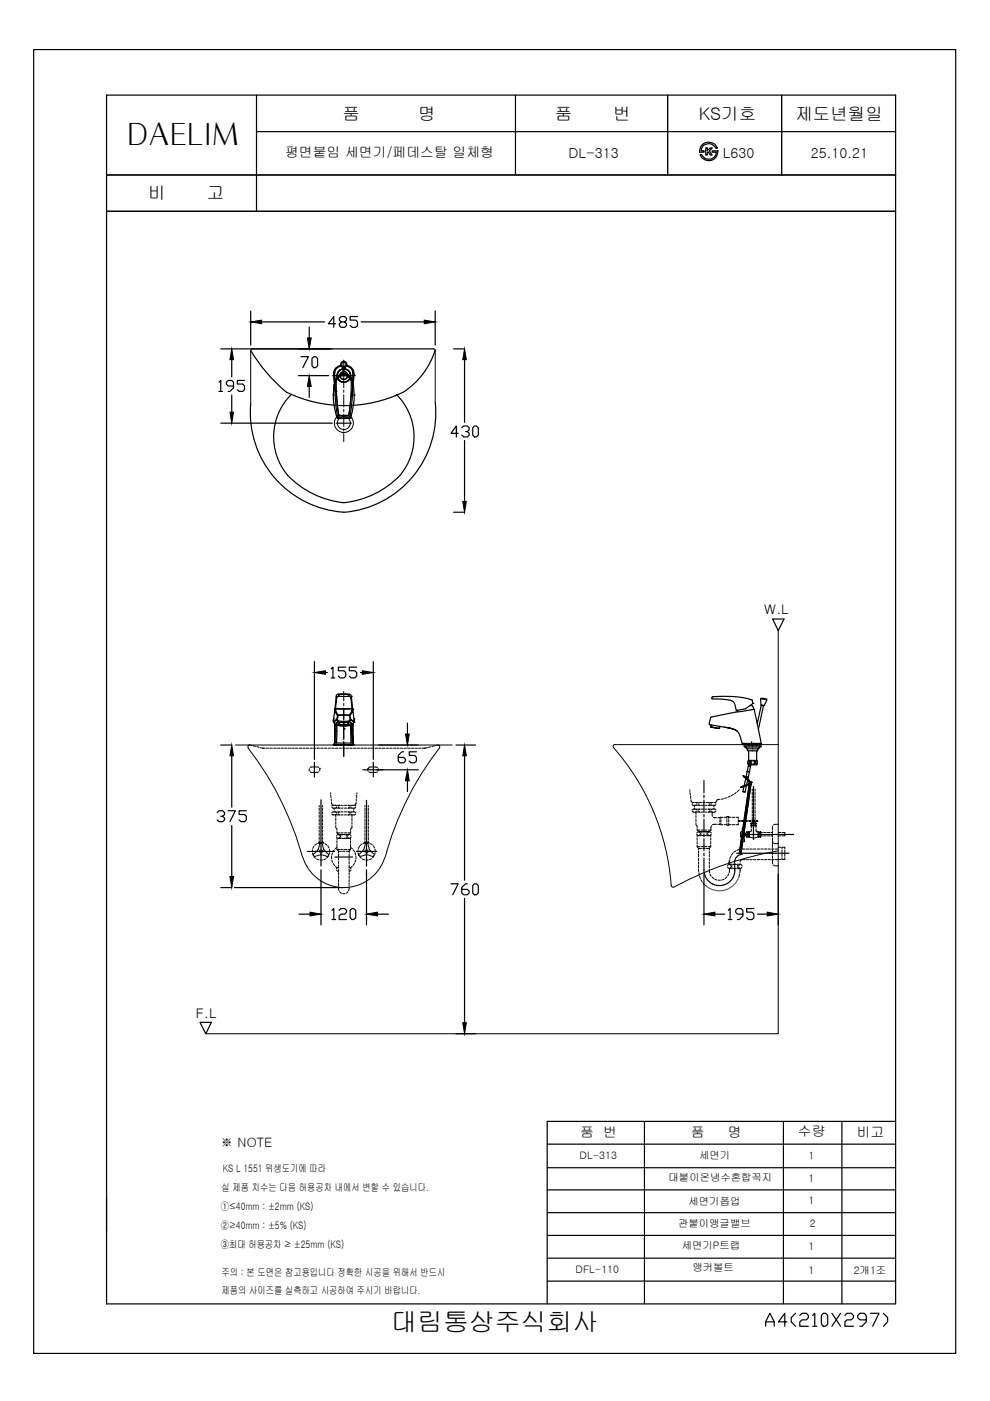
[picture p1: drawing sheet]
<svg xmlns="http://www.w3.org/2000/svg" width="210mm" height="297mm" viewBox="0 0 210 297" stroke-linecap="round" stroke-linejoin="round" font-family="sans-serif">
<!-- layer: YA -->
<g fill="none" stroke="#000" stroke-width=".25">
<path d="M7.1 10.5h195.5v276.4h-195.5zM22.6 20.2h167.3v256.3h-167.3zM22.6 37.1h167.3M54.4 20.2v24.6M54.4 27.9h135.5M109.3 20.2v16.9M141.5 20.2v16.9M148.4 32.8h.3a1.71 1.71 0 0 0 1.8 .9 1.71 1.71 0 0 0 1.4-1.4h-.9v-.3h1.1a1.9 1.9 0 0 1-1.4 2 1.9 1.9 0 0 1-2.3-1.2zM149 30.6a2.02 2.02 0 0 1 3.1 .8h-.3a1.64 1.64 0 0 0-1.8-.9 1.64 1.64 0 0 0-1.3 1.5h.6v.2l-1 .1 .2-1.1zM149.6 31.3h.4v.6l.6-.5h.4l-.6 .6 .6 .9h-.4l-.5-.7-.1 .1v.6h-.4zM165.7 20.2v16.9M22.6 44.8h167.3"/>
<path d="M136.6 237.8v38.7M189.9 237.8h-73.9v38.7M116 271.6h73.9M116 266.8h73.9"/>
</g>
<!-- layer: Dim -->
<g fill="none" stroke="#000" stroke-width=".25">
<path d="M46.8 74h45M49.1 76.3v3.6M53.2 65.9v7.3M55.5 68.3h13.3M63.3 79.6h6.4M63.8 75.6h1.6l-1.2 2.3M65.6 69.3v2.3M66.2 76l.3-.4h.4l.4 .4v1.6l-.4 .3h-.4l-.3-.3zM71.1 68.6h-1.5l1.2-1.5v2.3M72.3 68.3l-.3-.4v-.4l.3-.4h.8l.4 .4v.4l-.4 .4h-.8l-.3 .3v.4l.3 .4h.8l.4-.4v-.4l-.4-.3M75.8 67.1h-1.6v.8h1.2l.4 .4v.7l-.4 .4h-.7l-.5-.4M76.6 68.3h13.3"/>
<path d="M92.3 65.9v7.3M96.2 74h2.3M98.5 76.3v13.2M46.4 81l.4-.3v2.3M46.4 83h.8M46.8 89.7h23.7M49.1 83.7v3.7M49.5 81.8h-1.1l-.4-.4v-.4l.4-.3h.7l.4 .3v1.2l-.7 .8h-.4M51.8 80.7h-1.5v.7h1.2l.3 .4v.8l-.3 .4h-.8l-.4-.4M65.6 81.9v2.4M97.1 91.9h-1.5l1.2-1.6v2.3M97.9 90.7l.4-.4h.8l.4 .4v.4l-.4 .4h-.4"/>
<path d="M98.5 93.4v12.9M99.1 91.5l.4 .4v.4l-.4 .3h-.8l-.4-.3M100.6 90.3h.4l.4 .4v1.6l-.4 .3h-.4l-.4-.3v-1.6zM96.2 108.6h2.3M46.8 158h2.3M66.7 140.3v20.7M69 142.6h.4M70.2 141.8l.4-.4v2.3M70.2 143.7h.8M73.3 141.4h-1.6v.8h1.2l.4 .4v.8l-.4 .3h-.8l-.4-.3M75.6 141.4h-1.5v.8h1.1l.4 .4v.8l-.4 .3h-.7l-.4-.3M76.4 142.6h.4"/>
<path d="M79.1 140.3v20.7M80.3 158h8.4M85.6 159.4h-.4l-.8 .8v1.1l.4 .4h.8l.4-.4v-.3l-.4-.4h-1.2M86.4 153.3v2.3M88.3 159.4h-1.5v.8h1.1l.4 .4v.7l-.4 .4h-.7l-.4-.4M96.7 158h4.1M159.4 157.3v.3M46 172.3l.4-.4h.8l.4 .4v.4l-.4 .4h-.4M47.2 173.1l.4 .4v.3l-.4 .4h-.8l-.4-.4M48.4 171.9h1.5l-1.1 2.3M49.1 160.2v10.9M49.1 175v10.9"/>
<path d="M52.2 171.9h-1.5v.8h1.1l.4 .4v.7l-.4 .4h-.7l-.4-.4M79.9 163.2h8.8M86.4 165.5v2.3M98.5 160.2v26.4M46.8 188.2h2.1M49.7 188.2h23.1M63.4 193.8h2.3M68.1 184.4v11.7M70.4 193l.4-.4v2.4M70.4 195h.7M71.9 193l.4-.4h.8l.4 .4v.4l-.4 .4h-.8l-.4 .4v.8h1.6M74.2 193l.4-.4h.4l.4 .4v1.6l-.4 .4h-.4l-.4-.4z"/>
<path d="M77.7 184.4v11.7M80 193.8h2.4M95.6 187.4h1.5l-1.1 2.3M98.5 190.5v26.3M99.1 187.4h-.4l-.8 .7v1.2l.4 .4h.8l.4-.4v-.4l-.4-.3h-1.2M100.2 187.8l.4-.4h.4l.4 .4v1.5l-.4 .4h-.4l-.4-.4zM149.3 185.3v10.8M151.6 193.8h2.1M154.4 193l.4-.4v2.4M154.4 195h.8M157.5 193.8h-1.1l-.4-.4v-.4l.4-.4h.7l.4 .4v1.2l-.8 .8h-.3M159.8 192.6h-1.5v.8h1.2l.3 .4v.8l-.3 .4h-.8l-.4-.4"/>
<path d="M160.6 193.8h2.1M165 185.3v10.8M96.7 219.2h4.1M166.1 237.8v38.7M178.5 237.8v38.7M116 257.1h73.9M116 252.3h73.9M116 242.6h73.9M116 247.6h73.9M116 261.9h73.9"/>
<circle cx="72.9" cy="79.6" r="1.42"/>
</g>
<path d="M163.8 131.2h2.4l-1.2 2.5zM42.4 216.8h2.4l-1.2 2.4z" fill="none" stroke="#000" stroke-width=".25"/>
<!-- layer: drawing -->
<g fill="none" stroke="#000" stroke-width=".21">
<path d="M53.2 74.4v11.3M53.6 73.9l-.4 .4M91.9 73.9l.4 .4M92.3 74.4v11M71.8 88a2.01 2.01 0 0 0-.4 3 2.01 2.01 0 0 0 3 0 2.01 2.01 0 0 0-.4-3M165 133.7v85.5h-121.4M49.9 158h46M52.6 158.6a64.9 64.9 0 0 1 11.1 21.8M53 157.9l-.4 .2v.5M92.8 158l.4 .3a70.3 70.3 0 0 0-11.7 23.9 9.2 9.2 0 0 1-9.5 5.9 9.2 9.2 0 0 1-8.2-7.7M165 157.9l-34.6-.1-.3 .1-.1 .5a50.9 50.9 0 0 1 12.4 29.6l.3 .1 .2-.1M165 180.4a70.3 70.3 0 0 0-22.1 7.7"/>
<circle cx="72.9" cy="89.7" r="1.38"/>
</g>
<!-- layer: HID -->
<g fill="none" stroke="#000" stroke-width=".21">
<path d="M52.9 158h.6M53.7 158.1l.5 .2M54.4 158.3l.5 .1M55.2 158.5l.5 .1M55.7 158.6h.2M55.7 158.6h.5M56.5 158.6h.5M57.3 158.6h.5M58.1 158.6h.5M58.8 158.6h.5M59.6 158.6h.5M60.4 158.6h.5"/>
<path d="M61.1 158.6h.5M61.9 158.6h.5M62.6 158.6h.5M63.4 158.6h.6M64.2 158.6h.5M65 158.6h.5M65.7 158.6h.5M66.5 158.6h.5M67.3 158.6h.5M68 158.6h.5M68.8 158.6h.5M69.6 158.6h.5"/>
<path d="M70.3 158.6h.6M71.1 158.6h.5M71.9 158.6h.5M72.6 158.6h.5M73.4 158.6h.5M74.2 158.6h.5M74.9 158.6h.6M75.7 158.6h.5M76.5 158.6h.5M77.2 158.6h.6M78 158.6h.5M78.8 158.6h.5"/>
<path d="M79.5 158.6h.5M80.3 158.6h.5M81.1 158.6h.5M81.9 158.6h.5M82.6 158.6h.5M83.4 158.6h.5M84.1 158.6h.6M84.9 158.6h.5M85.7 158.6h.5M86.4 158.6h.6M87.2 158.6h.5M88 158.6h.5"/>
<path d="M88.8 158.6h.5M89.5 158.6h.6M90.1 158.6l-.2 .1M90.6 158.5l-.5 .1M91.3 158.3l-.5 .2M92.1 158.1l-.5 .2M92.8 158l-.4 .1M65.6 163v.5M65.8 163.6l.7 .2M66.5 162.6l-.7 .1M66.6 179.4l-.3 .5M66.8 162.6l.8 .1"/>
<path d="M67.1 178.9l-.4 .4M67.5 178.7l.1-.1h.9l.1 .1M67.6 163.6l-.8 .2M67.7 170.8v.3M67.7 171.3v.5M67.7 172.1v.5M67.7 172.9v.5M67.7 173.6v.6M67.7 174.4v.5M67.7 175.2v.5M67.7 176v.5M67.7 176.7v.5"/>
<path d="M67.7 177.5v.5M67.7 178.2v.3M67.8 163v.4M67.8 162.9h.1M67.8 178.8h.5l.4 1.3 1 1.1-.2 .3-1.3-.3-1.4 .4-.3-.1v-.4l1-1zM67.8 178.7l-.4 .1M68.1 178.7l.5 .1M68.4 170.8v.3M68.4 171.3v.5M68.4 172.1v.5M68.4 172.9v.5M68.4 173.6v.6"/>
<path d="M68.4 174.4v.5M68.4 175.2v.5M68.4 176v.5M68.4 176.7v.5M68.4 177.5v.5M68.4 178.2v.3M68.9 178.9l.4 .3M69.5 179.3l.3 .5M70.1 168.1v.2M70.1 168.6l.1 .5M70.2 169.3l.1 .6M70.3 170.1l.1 .5 .8 .1"/>
<path d="M70.4 172.6l.2 .2h.6M70.4 171.2l.2 .1h.6M70.6 170.7l-.2 .2M70.9 171.3v.3M70.9 171.9v.2M71.1 172.1l.3 .3M71.1 170.7l.3 .2M71.2 175v.5l.2 .3v.2M71.2 172.8v.4M71.2 173.5v.5M71.2 174.3v.5M71.2 172.1h-.6l-.2 .3"/>
<path d="M71.4 177.5l.3 .3M71.4 172.6l-.3 .2M71.4 171.2l-.3 .1M71.4 179.6l-.3 .4M71.4 176.3v.3M71.4 177.6v.4M71.4 178.2v.5M71.4 179v.5M71.4 179.8v.3M71.5 172.8h.5M71.5 171.3h.5M71.5 172.1h.5"/>
<path d="M71.5 170.7h.5M71.7 176.9l.4 .3M71.7 176.9l-.3 .3M71.7 172.6l.3 .2M71.7 171.2l.3 .1M71.7 177.8h.7M72 176.6h-.6l.4 .3h.6h-.7M72 172.1l-.3 .3M72 170.7l-.3 .2M72.1 177.5l-.4 .3M72.2 176.6h.6M72.2 172.8h.6"/>
<path d="M72.2 171.3h.6M72.2 172.1h.6M72.2 170.7h.6M72.3 177.1l-.1 .2 .1 .3M72.5 177.7h.8M72.5 177h.8M72.6 177.8h.5M72.6 176.9h.5M73 176.6h.5M73 172.8h.5M73 171.3h.5M73 172.1h.5"/>
<path d="M73 170.7h.5M73.4 177.8h.6M73.5 177.1v.5M73.7 177.5l.4 .3M73.8 176.6h.5M73.8 171.3h.5M73.8 172.1h.5M73.8 170.7h.5M73.8 172.1l.3 .3M73.8 170.7l.3 .2M74 176.9l.4 .3M74.1 176.9l-.4 .3"/>
<path d="M74.1 172.6l-.3 .2h.5M74.1 171.2l-.3 .1M74.3 176.6l-.3 .3h-.6h.6M74.3 179.6l.4 .4M74.3 176.3v.3M74.3 177.6v.4M74.3 178.2v.5M74.3 179v.5M74.3 179.8v.3M74.4 172.6l.3 .2M74.4 171.2l.3 .1M74.4 177.5l-.4 .3"/>
<path d="M74.5 172.1h.6M74.6 172.1l-.2 .3M74.6 170.7l-.2 .2M74.6 175v.5l-.3 .3v.2M74.6 172.8v.4M74.6 173.5v.5M74.6 174.3v.5M75 171.3v.3M75 171.9v.2M75.2 172.1l.2 .2M75.2 170.7l.2 .2M75.4 172.6l-.2 .2h-.7"/>
<path d="M75.4 171.2l-.1 .1h-.7M75.5 170.1v.3l-.3 .3h-.7M75.6 169.3l-.1 .6M75.6 168.6v.5M75.7 168.1v.2M76.2 179.4l-.2 .5M76.8 178.9l-.4 .4M77.2 178.7v-.1h1v.1M77.4 170.8v.3M77.4 171.3v.6M77.4 172.1v.5M77.4 172.9v.5"/>
<path d="M77.4 173.7v.5M77.4 174.4v.5M77.4 175.2v.5M77.4 176v.5M77.4 176.7v.5M77.4 177.5v.5M77.4 178.3v.3M77.5 178.7l-.5 .1M77.8 178.7l.5 .1M78 163v.5M78 162.9h.1M78.1 170.8v.3"/>
<path d="M78.1 171.3v.6M78.1 172.1v.5M78.1 172.9v.5M78.1 173.7v.5M78.1 174.4v.5M78.1 175.2v.5M78.1 176v.5M78.1 176.7v.5M78.1 177.5v.5M78.1 178.3v.3M78.2 163.6l.8 .2M78.5 178.9l.4 .3"/>
<path d="M79 162.6l-.8 .1M79.1 179.3l.3 .5M79.2 162.6l.8 .1M80 163.6l-.8 .2M80.2 163v.4M146.2 167.5l.1 .3M146.3 168l.1 .5M146.4 168.8l.1 .5M146.5 169.6l.1 .4 .6 .2M146.8 170.6l.3 .1M146.8 172l.3 .2M147 172.2h.6"/>
<path d="M147 170.7h.6M147.1 170.2l-.3 .1M147.2 170.7v.3M147.2 171.3v.2M147.5 170.2h.5M147.5 170.2l.3 .1M147.5 171.5l.3 .3M147.6 174.4v.5l.2 .3v.2M147.6 172.2v.4M147.6 172.9v.5M147.6 173.7v.5M147.6 171.5h-.6l-.2 .3"/>
<path d="M147.7 176.9l.4 .3h.6M147.8 170.6l-.3 .1M147.8 172l-.3 .2M147.8 175.7v.3l.4 .3h.5h-.6l-.4 .3M147.8 179.5l.4 .4M147.8 179.5h.6M147.8 176h.6M147.8 177.1v.3M147.8 177.6v.6M147.8 178.4v.5M147.8 179.2v.3M147.9 171.5h.5"/>
<path d="M147.9 170.7h.5M148.1 176.3l.3 .3M148.2 170.6l.2 .1M148.2 172l.2 .2h-.5M148.2 170.2h.5M148.4 170.2l-.2 .1M148.4 171.5l-.3 .3M148.4 176.9l-.3 .3M148.6 171.5h.6M148.6 179.5h.5M148.6 176h.5M148.7 172.2h.5"/>
<path d="M148.7 170.7h.5M148.7 176.5l-.1 .2 .1 .3M148.7 179.9h-.6v.2M148.9 177.1h.7M148.9 176.4h.7M149 179.9h.5M149 176.3h.5M149 170.2h.5M149 177.2h.5M149.4 179.5h.5M149.4 176h.5M149.4 172.2h.5"/>
<path d="M149.4 170.7h.5M149.4 171.5h.5M149.8 179.9h.6M149.8 176.3h.6M149.8 170.2h.5M149.8 176.5v.5M150.1 176.9l.3 .3M150.1 179.5h.6M150.2 170.2l.3 .1M150.2 176h.5M150.4 176.3l.4 .3M150.4 179.9v.2"/>
<path d="M150.4 176.3l-.3 .3M150.5 170.6l-.3 .1h.5M150.5 172l-.3 .2h.5M150.6 170.2h.5M150.7 171.5h-.5l.3 .3M150.7 179.5l-.3 .4M150.7 177.1v.3M150.7 177.6v.6M150.7 178.4v.5M150.7 179.2v.3M150.7 172l.3 .2 .1 .9M150.7 170.6l.3 .1"/>
<path d="M150.8 176.9l-.3 .3h-.7M150.9 175.1l-.2 .9-.3 .3M150.9 171.5h.6M151 170.2l-.3 .1M151 171.5l-.3 .3M151.2 173.3l.8 .1M151.3 170.2h.3M151.4 170.7v.3M151.4 171.3v.2M151.5 171.5l.3 .2M151.8 170.6l-.1 .1h-.8M151.8 172l-.3 .2h-.6"/>
<path d="M151.9 174.8l-.9 .1M152.2 174.8h.4M152.2 173.4h.4M152.6 169.5l-.6 .1-.1 .4-.4 .2 .3 .1M152.6 174.6v.3h.7M152.6 173.8v.5M152.9 173.3v.2M152.9 173.8v.5M152.9 174.6v.3M153.3 173.3h-.7v.2M153.4 169.3l-.5 .1M153.5 174.9h.6"/>
<path d="M153.5 173.3h.6M154.1 174.6v.4h.4v-.4M154.1 173.5v-.4h.4v.4M154.1 173.8v.5M154.1 169.1l-.4 .2M154.5 174.9h.5M154.5 173.3h.5M154.5 173.8v.5M154.8 168.8l-.4 .2M155.3 174.9h.5M155.3 173.3h.5M155.5 168.4l-.4 .3"/>
<path d="M156 173.3h.5v.2M156.1 168l-.4 .3M156.5 174h.5M156.5 174.2h.5M156.5 174.6v.3h-.5M156.5 173.8v.5M156.7 167.5l-.4 .3M157.2 174h.5M157.2 174.2h.5M157.8 176v-.6h-.2l-.2 .2v.6l-.4 .3v.8l.4 .3v.6l.2 .2h.2v-.6M157.8 176.2v.6M157.8 177v.6"/>
<path d="M157.8 176.7h.3M157.8 177.1h.3M158 174h.5M158 174.2h.5M158 177.1l.4 .5M158.4 177.5l.1-.2 .3 .2M158.4 176.3l.1 .2 .3-.2M158.4 176.2l-.4 .6M158.7 176.2l.2 .3v.8l-.2 .3M158.7 174h.5M158.7 174.2h.5M158.9 177.4l.8 .2"/>
<path d="M159.1 174.9l.2 .2h1l.1-.2M159.1 174.7l.2-.2h.9l.2 .2M159.2 174.6l.2 .2-.2 .3M159.3 175.7l-.1 .6-.3 .1M159.3 175.1v.4M159.5 174h.5M159.5 174.2h.5M159.5 167.3v.4M159.5 168v.5M159.5 168.7v.5M159.5 169.5v.5M159.5 170.2v.5"/>
<path d="M159.5 171v.5M159.5 171.8v.5M159.5 172.6v.5M159.5 173.3v.5M159.5 174.1v.4M160.1 167.3v.4M160.1 168v.5M160.1 168.7v.5M160.1 169.5v.5M160.1 170.2v.5M160.1 171v.5M160.1 171.8v.5"/>
<path d="M160.1 172.6v.5M160.1 173.3v.5M160.1 174.1v.4M160.3 174h.4M160.3 174.2h.4M160.3 175.7v.6l.4 .1M160.3 175.1v.4M160.4 174.6l-.2 .1 .1 .4M160.7 177.4l-.8 .2M160.8 177.5l.1-.2 .4 .2M160.8 176.3l.2 .2 .3-.2M160.9 176.2l-.2 .2v1l.2 .2"/>
<path d="M161.1 176.2l.2 .2v1l-.2 .2M161.3 176.5h.4M161.3 177.2h.4M161.9 176.5h.5M161.9 177.2h.5M162.7 176.5h.5M162.7 177.2h.5M163.5 176.5h.3M163.5 177.2h.3M163.8 177.7l.1 .9M163.8 176.2v.5M163.8 177v.5"/>
<path d="M163.8 179v.7M163.8 179.9v.5M163.9 175.1l-.1 .9M163.9 178.6l-.1 .4M164 178.7l1 .2M165 174.8l-1 .1M165 176.5h.6M165 177.2h.6M165 179.6h.6M165.8 179.6v.4M165.8 176.5h.6v.7h-.6M165.8 179.6h.6v.4"/>
<path d="M66.2 180.1v.6M66.3 180.9l.1 .5M66.6 181.6l.3 .4M67.1 182.1l.5 .2M67.9 182.3h.5M67.9 180.2l-.1 .5M68.1 180.2l.3 .3M68.3 180.7l-.4 .1M69.1 182l-.4 .3M69.6 181.5l-.3 .4M69.8 180l.1 .5M69.9 180.8l-.1 .4"/>
<path d="M70.3 181.6v.5M70.4 182.3l.1 .6M70.5 180.9l-.2 .4M70.6 183.1l.3 .4M70.9 180.2l-.3 .4M71.1 183.7l.4 .3M71.4 184.5l.4 .3M71.7 180.5h.7M71.8 188l.1 .8M71.8 183.4v.5l-.3 .1-.1 .2M71.8 181.1v.5M71.8 181.9v.5"/>
<path d="M71.8 182.6v.5M71.8 184.2v.5M71.8 185v.5M71.8 185.7v.5M71.8 186.5v.5M71.8 187.3v.5M72 189.1l.4 .3M72 180.1h-.6l.4 .4v.4M72.2 180.1h.6M72.6 189.5h.5M72.6 180.5h.5M73 180.1h.5"/>
<path d="M73.4 180.5h.6M73.8 189l-.4 .4M73.8 180.1h.5M74 188l-.1 .8M74 183.4v.5l.3 .1 .1 .2M74 180.5v.4M74 181.1v.5M74 181.9v.5M74 182.6v.5M74 184.2v.5M74 185v.5M74 185.7v.5"/>
<path d="M74 186.5v.5M74 187.3v.5M74.3 180.1l-.3 .4M74.4 184.5l-.4 .3M74.7 183.7l-.4 .3M74.9 180.2l.3 .4M75.2 183.1l-.3 .4M75.3 180.8l.1 .5M75.4 182.3l-.1 .5M75.5 181.6v.5M75.9 180.1v.6M75.9 180.9l.2 .5"/>
<path d="M76 181.2l.4 .3M76.1 181.1l-.1 .2M76.2 181.1l.9-.9 .4-1.5 .5 .1 .3 1.4 1 .9M76.2 181.6l.4 .4M76.8 182.1l.5 .2M77.5 180.2l-.1 .5M77.5 182.3h.5M77.8 180.2l.2 .3M78 180.7l-.5 .1M78.8 182l-.5 .3M79.3 181.5l-.3 .4M79.3 181.3l-.3 .3-1.5-.4-1.1 .4"/>
<path d="M79.5 180l.1 .5M79.5 180.8l-.1 .4M148.1 180.4v.5M148.1 181.2v.5M148.1 182v.5M148.1 182.7v.5M148.1 183.5v.5M148.1 184.2l.1 .6M148.2 185.1l.1 .5M148.3 185.8l.2 .5M148.6 186.5l.3 .5M149 187.2l.4 .4"/>
<path d="M149.5 187.7l.3 .2M150.4 184.2l.1 .9M150.4 180.4v.5M150.4 181.2v.5M150.4 182v.5M150.4 182.7v.5M150.4 183.5v.5M150.5 185.3l.3 .4M150.9 185.9l.4 .4M151.5 186.4l.5 .2M152.3 186.6h.5M153.5 186.4l-.5 .2"/>
<path d="M154.1 185.9l-.4 .4M154.2 183.8l.5 .4M154.5 185.3l-.2 .4M154.6 183.2l.4 .4M154.7 183.2l-.5 .4M154.7 184.2l-.1 .9M154.7 184.2h.6M154.7 183.2h.6M154.7 182.3v.9M155 181.5l-.2 .5M155 183.8l-.4 .3M155.2 183.4l-.1 .3 .1 .2"/>
<path d="M155.4 180.9l-.3 .4M155.4 184.1h.8M155.4 183.3h.8M155.5 184.2h.5M155.5 183.2h.5M155.7 182.5v.5M156 180.4l-.4 .3M156.3 183.2h.7l.3 .4M156.3 184.2h.6M156.4 183.4l.1 .3-.1 .2M156.6 183.8l.4 .3M156.7 180.1l-.5 .2"/>
<path d="M156.8 185.3l-.1 .5M156.9 184.2v.9M157 183.2l-.4 .4M157.3 183.8l-.4 .4M158 182.3h-.7l-.4 .5M158 180l-1.1 .1M158.2 182.3h.5M158.2 180h.5M159 182.3h.5M159 180h.5M159.8 182.3h.5M159.8 180h.5"/>
<path d="M160.6 182.3h.5M160.6 180h.5M161.3 182.3h.5M161.3 180h.5M162.1 182.3h.5M162.1 180h.5M162.8 182.3h.6M162.8 180h.6M163.6 182.3h.5M163.6 180h.5M163.8 182.3l.1 .9M163.8 180.7v.5"/>
<path d="M163.8 181.5v.5M164 183.4l.3 .2h.7M164.4 180h.6M165.6 182.2l-1.2 .1M165.8 180.3v.5M165.8 181v.6M165.8 181.8v.4M166.4 180.3v.5M166.4 181v.6M166.4 181.8v.4h-.6"/>
<circle cx="158.6" cy="176.9" r=".29"/>
<circle cx="159.8" cy="174.9" r=".29"/>
<circle cx="161.1" cy="176.9" r=".3"/>
</g>
<!-- layer: CENTER -->
<g fill="none" stroke="#000" stroke-width=".25">
<path d="M70.5 79.6h4.8M71.3 89.7h3.2M66.7 161.6v3.1M68.1 169.6v14M76.9 163.2h4.3M77.7 169.7v13.9M79.1 161.6v3.1M149.3 165.5v2.6M149.3 168.6v.5M149.3 169.6v2.6M149.3 172.7v.5M149.3 173.7v2.6"/>
<path d="M149.3 176.8v.5M149.3 177.8v2.6M157.5 176.9h10.8M159.8 166.7v11.3M65.2 180.5h5.7M71 181.7h3.7M75.6 180.5h4.3M149.3 184.5a3.3 3.3 0 0 0 3.2 3.3 3.3 3.3 0 0 0 3.3-3.3M149.3 180.9v.5M149.3 181.9v2.6M154.6 182.5v.5M155.8 183.2v1.3"/>
<path d="M156.2 180.9h11.1M157.4 181.1a1.63 1.63 0 0 0-1.6 1.6"/>
</g>
<!-- layer: 0 -->
<path d="M156.7 185.8a4.4 4.4 0 0 1-6.9 2.1" fill="none" stroke="#636466" stroke-width=".25"/>
<!-- layer: LINE -->
<path d="M92.3 74.2a16.4 16.4 0 0 1-6.8 8.9 28.3 28.3 0 0 1-24.7 0 34.2 34.2 0 0 1-7.6-8.7M61.8 83.6a12.7 12.7 0 0 0-.8 17.1M84 83.6a12.7 12.7 0 0 1 .9 17.1M92.3 85.3a21.1 21.1 0 0 1-19.4 23.3 21.2 21.2 0 0 1-19.7-23M61 100.7a19.4 19.4 0 0 0 11.9 5.9M84.9 100.7a19.4 19.4 0 0 1-12 5.9" fill="none" stroke="#000" stroke-width=".25"/>
<!-- layer: 7 -->
<g fill="none" stroke="#000" stroke-width=".25">
<path d="M71 78.8l-.1 .7 .1 .7M71.4 79.9a1.85 1.85 0 0 1 2-.6 1.85 1.85 0 0 1 1.3 1.7 22.4 22.4 0 0 1-.6 7.4h-2.4a24.1 24.1 0 0 1-.6-8zM71.6 80a1.72 1.72 0 0 1 2.6 0M72.2 77.4a1.83 1.83 0 0 0-1.5 2.1l.2 1.7M72.3 77.6l-.3 .1M72.3 77.6l-.8 .4a1.54 1.54 0 0 0-.6 1.6l.1 1.1M72.6 77.9a.67 .67 0 0 1-.2-1.1 .67 .67 0 0 1 1 0 .67 .67 0 0 1-.2 1.1M72.6 77.9h.3h-.3M72.6 79.5a1.86 1.86 0 0 0-1.5 1.3v1.9l.1 .3M72.6 79.5h.1M72.6 79.5h.5M72.6 78.3l.3 .2 .2-.2"/>
<path d="M72.6 77.9v.5M72.9 77.9h.3h-.3M73.1 79.5a1.86 1.86 0 0 1 1.6 1.3v1.9l-.1 .3M73.1 79.5h.1M73.1 77.9v.5M73.5 77.6a1.67 1.67 0 0 1 1.3 2l-.1 .9M73.5 77.6l.2 .1M73.5 77.4a2.09 2.09 0 0 1 1.5 2.9l-.1 .9M74.8 78.8l.1 .7-.1 .6M70.7 83.7h.1M70.7 83.7l.1 1.8M70.8 85.5l.6 2.9"/>
<path d="M70.8 85.5h.1M71 80.7l-.3 3zM71 80.7h.1M71.2 83h.1M71.2 83l.2 1.1M71.4 84.1l.4 3.8M71.4 84.1h.1M71.4 88.5h.1M71.4 88.5l.1 .1M71.5 88.6h.1M71.5 88.6l.2 .1M71.7 88.7h.1"/>
<path d="M71.8 87.9l.2 .2 2-.1M71.8 88l.1 .2h1.9M71.8 88.7h.1M71.8 88h.1M71.8 88.7h1.1M71.8 87.9v.1M72.9 88.7h.1M73.8 88.2h.1M73.9 88.2h.1M74 88.7h.1M74 88h.1M74 88l-.1 .2"/>
<path d="M74 88.7h-1.1M74.2 88.6h.1M74.2 88.6l-.2 .1M74.3 88.6h.1M74.5 84.1l-.5 3.8 .4-3.3 .1-3.4a1.61 1.61 0 0 0-1.6-1.6 1.61 1.61 0 0 0-1.6 1.6l.1 3.4 .4 3.3M74.5 84.1h.1M74.6 83h.1M74.6 83l-.1 1.1M74.7 80.5h.1M74.8 80.7l.3 3M74.8 80.7h.1M74.8 80.7l-.1-.2 .1 .2"/>
<path d="M75 85.5l-.6 3-.2 .1M75 85.5h.1M75.1 83.7h.1M75.1 83.7l-.1 1.8M70.7 152.7h.1M70.7 152.7v.4M70.7 157.9h4.4M70.7 152.4h.1M70.7 153.1h.1M70.7 152.4v.3v-.3M70.7 153.1l.3 .4M71 156.1l-.1 1.4 .1-1.4"/>
<path d="M71 153.8v.3v-.3M71 154.4v.3v-.3M71 154.7v.9zM71 155.6v.5zM71 154.1v.3v-.3M71 153.5h.1M71 153.5v.3v-.3M71 150.4l.1 .6M71 150.4h.1M71 150.3h.1M71 150.3v.1M71 150.4l-.3 2"/>
<path d="M71 153.5l.2 .1M71.1 158h.1M71.1 151h.1M71.1 151l.5 .7 .1-.1M71.1 153.5l.9 .1M71.1 153.5v.1M71.2 153.7h.1M71.2 153.6h.1M71.2 150.3l1.7 .1 1.6-.1M71.2 153.6v.1M71.2 153.8h.1M71.3 147.6l-.2 2.7a1.76 1.76 0 0 0 .6 1.3"/>
<path d="M71.3 153.8l-.1 3.7M71.3 147.6h.1M71.3 153.8h.1M71.3 158h.1M71.4 157.8l-.1 .2zM71.4 153.8v3.7M71.4 152.5l-.7 .5v-.3M71.4 152.5v.1M71.4 153.8l.8 .1M71.6 151.7l-.2 .8M71.6 147.2l-.2 .1-.1 .3M71.7 153l-.3-.4-.7 .5"/>
<path d="M71.7 153h.1l-.7 .5M71.7 153l-.7 .5M71.7 151.6h2.4M71.7 151.7h2.4l.1 .8-.2 .4h-2.3l-.2-.4zM71.8 153h2.2M71.9 147.6h-.2a1.08 1.08 0 0 0-.4 1.3l-.2 1.3h3.5a4.1 4.1 0 0 0-.4-2.5l-.3-.1M71.9 147.6h.1M71.9 153.3l.5-.1h1.4l.1 .1M71.9 153.3v.2M71.9 147.2h.1M72 147.2h1.9M72 153.8l.9 .1 .9-.1"/>
<path d="M72 153.5v-.1v.4M72 153.7l.9-.1 .9 .1M72 153.8l.4-.2 1.4 .2M72.1 153.8l.4-.2 1.2 .2a1.99 1.99 0 0 1-1.6 0zM72.9 153v.9M73.8 153.5v-.1v.4M73.9 153.3v.2M73.9 147.6h.1M74 153l.6 .5M74.1 151.6l.1 .1M74.1 153l.6 .5M74.1 153h-.1"/>
<path d="M74.2 147.2h-2.6h.3l-.1 .1 .1 .3M74.2 147.2h-.3l.1 .3-.1 .1h-2M74.2 147.2l.2 .1 .1 .3M74.2 151.7l.2 .8M74.4 152.5l.6 .5v-.6l.1 .3M74.4 152.5v.1M74.4 152.6l-.3 .4M74.4 152.6l.6 .5M74.4 153.8v3.7M74.4 153.8l-.8 .1M74.5 147.6l.2 2.4v.3h-.1a1.76 1.76 0 0 1-.5 1.3M74.5 147.6h.1"/>
<path d="M74.5 150.3h.1M74.5 153.8l.1 3.7M74.5 153.7h.1M74.5 153.8h.1M74.5 153.8h-.1M74.6 158h.1M74.6 157.8v.2zM74.6 153.5h.1M74.6 153.5l-.8 .1M74.7 151l-.5 .7M74.7 151h.1M74.7 153.5h.1"/>
<path d="M74.7 150.3h.1M74.7 153.5l-.2 .2M74.7 150.3l.1 .1M74.8 150.4l-.1 .6M74.8 153.8v.3v-.3M74.8 154.4v.3v-.3M74.8 155v.6zM74.8 154.7v.3v-.3M74.8 155.6v.5zM74.8 154.1v.3v-.3M74.8 153.5h.1M74.8 153.5v.3v-.3"/>
<path d="M74.8 150.4h.1M74.8 150.4l.2 2M74.8 157.5h-3.9l-.2 .4 4.1 .1M74.8 157.5v-1.4v1.4M74.8 157.5l.3 .5h-2.2M75 152.4h.1M75 153.1h.1M75.1 152.7h.1M75.1 152.7l-.1 .4-.3 .4M150.5 153.6l.2 .1M150.7 154.1l1.9 .3M150.7 152.2l-.3 1.3 .1 .1"/>
<path d="M150.9 154.1h.1M150.9 154.2l1.4 .2M151 148.2a9.6 9.6 0 0 1 4.5 .6l.3 .6 .3 1.2 1.9-.3 1.6-1.1M151 147.8l-.1 .2 .1 .1M151 147.8a21.5 21.5 0 0 1 8.4 .6M152.3 154.4h.1M152.6 154l-1.9-.3v.4M152.7 154l-.1 .4M152.7 154l.8 .1M154.9 154.4l-1.4-.3 1.4 .3M154.9 154.4l1.3 .6zM156.4 150.6v.3"/>
<path d="M157.4 157.6v.3h4v-.3M157.8 158.3v-.2h3.6v.2M157.8 158.2l.1 .1M157.9 158.4h3.4M158.1 158.3l.1 .1M158.2 158.5v.1M158.2 158.6l.2 .1M158.5 158.9l-.1-.1h2.4l-.1 .1M158.5 158.9v.3h2.1v-.3M158.7 159.2v2h1.7v-2M158.7 157.9v.2M159.4 148.4l.2 .8"/>
<path d="M159.5 149.6l-.6 .1M159.5 149.6l.4 .9M159.6 149.2h.1M159.8 150.4l-3.8 .6-5.3 1.1M159.9 150.5l.7 2.9 .8-3.9 .5 .1-1.1 5M160.4 157.9v.2M160.6 153.4l.8 4.2h-4.1a3.6 3.6 0 0 0-1.1-2.6h.1M160.9 158.5l-.1 .2M161.1 158.3l-.1 .1M161.3 148.1l.1 1.4M161.4 158.2l-.1 .1M161.4 149.5h.1"/>
<path d="M161.9 149.6h.1M162.4 148.2h.1M162.4 148.2l.1 .2M162.4 148.2l-.9-.2-.2 .1 1.2 .3M162.6 148.4l-.6 1.2-.6-.1M157.4 166.8l-.4 .1 .7-.1M157.4 166.8l-.4 .1M157.5 167.8l.5 .1M157.6 164.4l.5 .4M157.6 164.4l.2 .4zM157.8 164.8l1.1 1M157.8 164.7l1.1 1"/>
<path d="M157.9 166.6l.5-.1zM158.2 165l.4 .4zM158.2 165h.1M158.2 164.7h.1M158.3 166.5h.1M158.4 166.5h.1M158.4 163.6l.5 .1-.2 1.1-.5-.1zM158.5 163.5l-.1 .1M158.5 165.3l.1 .1M158.6 165.2l.5 .5M158.6 165.4h.1M158.6 164.8h.1"/>
<path d="M158.7 164.8l-.7 3.1M158.7 164.8l-.5-.1-.7 3.1M158.7 162.4l.4 .1-.2 1.1-.5-.1zM158.7 161.3a.4 .4 0 0 1 .3 .4 .4 .4 0 0 1-.3 .4M158.7 161.2a.83 .83 0 0 0 0 1M158.7 162.2v.2M158.8 166.4l-.5 .2M158.8 166.2l-1.4 .5M158.8 166.3h.1M158.9 165.7v.2M158.9 166.2l-1.5 .6M158.9 166.2l-2.2 14.6"/>
<path d="M158.9 165.9h.1M158.9 163.6v.1M158.9 166.2l-2.1 14.6M158.9 165.8v.1M158.9 165.9l-.1 .3M158.9 165.7l.3 .1M158.9 165.7h.1M158.9 165.7l.1 .2M158.9 165.7v.1M159 165.9l-.1 .3h-.1M159 165.9h.3M159.1 165.9l-2.2 15"/>
<path d="M159.1 165.9l.1 .1M159.1 162.4v.1M159.2 166v.3M159.2 166l-2.2 14.9M159.2 165.9v.4M159.2 166.2l.1-.3-.1 .3M159.2 162.2v.2h-.5M159.2 166.3l-2.1 14.6zM159.2 165.8h.1M159.2 165.8l.1 .1M159.3 165.9h.1M159.9 161.5v.3"/>
<path d="M160 161.5a.4 .4 0 0 0-.6-.2 .4 .4 0 0 0 0 .7 .4 .4 0 0 0 .6-.2M160.3 161.9l.2 .2M160.3 161.4l-.1 .3 .1 .2M160.4 161.2a.83 .83 0 0 1 0 1h-1.7M160.5 161.3l-.2 .1"/>
<circle cx="72.9" cy="77.2" r=".44"/>
<circle cx="72.9" cy="79.6" r="1.42"/>
</g>
<!-- layer: Dim -->
<g fill="#000" stroke="#000" stroke-width=".21">
<path d="M49.1 74l.4 2.3h-.7zM53.2 68.3l2.3-.4v.7zM65.2 71.6h.8l-.4 2.4zM89.9 67.9l2.4 .4-2.4 .3zM98.5 74l.4 2.3h-.8zM48.8 87.4h.7l-.4 2.3zM65.6 79.6l.4 2.3h-.8zM98.1 106.3h.8l-.4 2.3zM66.7 142.6l2.3-.4v.8zM76.8 142.2l2.3 .4-2.3 .4zM86 155.6h.8l-.4 2.4zM49.1 158l.4 2.2h-.7z"/>
<path d="M86.4 163.2l.4 2.3h-.8zM98.5 158l.4 2.2h-.8zM48.8 185.9h.7l-.4 2.3zM65.7 193.4l2.4 .4-2.4 .4zM77.7 193.8l2.3-.4v.8zM149.3 193.8l2.3-.4v.8zM162.7 193.4l2.3 .4-2.3 .4zM98.1 216.8h.8l-.4 2.4z"/>
</g>
<!-- layer: 0 -->
<g fill="none" stroke="#000" stroke-width=".25">
<circle cx="72.9" cy="79.6" r="1.42"/>
<circle cx="72.9" cy="79.6" r=".83"/>
</g>
<!-- layer: 1CENTER -->
<g fill="none" stroke="#000" stroke-width=".21">
<path d="M72.9 76.3v1.8M72.9 78.6v.5M72.9 79.6v2.6M72.9 82.7v.5M72.9 83.7v2.6M72.9 86.8v.5M72.9 87.8v2.6M72.9 90.9v.5M72.9 91.9v1.8M72.9 146.6v2M72.9 149.1v.5M72.9 150.1v2.6"/>
<path d="M72.9 153.2v.5M72.9 154.2v2.6M72.9 157.3v.5M72.9 158.3v2.1"/>
</g>
<!-- layer: 6EXTRA -->
<circle cx="72.9" cy="154.5" r=".19" fill="#000"/>
<!-- layer: CEN -->
<path d="M72.9 150.5v2.1M72.9 153.1v.5M72.9 154.1v2.6M72.9 157.2v.5M72.9 158.2v2.2" fill="none" stroke="#000" stroke-width=".21"/>
<!-- layer: ORTHO$4 -->
<path d="M72.9 157.4h.1" fill="none" stroke="#000" stroke-width=".25"/>
<!-- layer: ORTHO$3 -->
<path d="M72.9 157.4h.1" fill="none" stroke="#000" stroke-width=".25"/>
<text font-size="6.4" x="27" y="30.8">DAELIM</text>
<text font-size="6.2" x="161.2" y="282.6">A4(210X297)</text>
<text font-size="5.5" x="82.9" y="282.2">대림통상주식회사</text>
<g font-size="3.7">
<text x="72.6" y="25.5">품</text>
<text x="88.7" y="25.5">명</text>
<text x="117.6" y="25.5">품</text>
<text x="130" y="25.5">번</text>
<text x="148.2" y="25.5">KS기호</text>
<text x="168.6" y="25.5">제도년월일</text>
<text x="31.4" y="42.2">비</text>
<text x="43.8" y="42.2">고</text>
</g>
<g font-size="2.9">
<text x="60.4" y="33.3">평면붙임 세면기/페데스탈 일체형</text>
<text x="120.6" y="33.5">DL-313</text>
<text x="153.3" y="33.5">L630</text>
<text x="171.9" y="33.5">25.10.21</text>
<text x="123" y="241.1">품 번</text>
<text x="146.5" y="241.1">품</text>
<text x="154.3" y="241.1">명</text>
<text x="169.2" y="240.9">수량</text>
<text x="181.6" y="241">비고</text>
</g>
<g font-size="2.8">
<text x="162" y="130.2">W.L</text>
<text x="41.5" y="215.7">F.L</text>
</g>
<text font-size="2.7" x="46.7" y="243.2">※ NOTE</text>
<g font-size="2.2">
<text x="122.9" y="245.8">DL-313</text>
<text x="148.2" y="245.8">세면기</text>
<text x="171.4" y="245.7">1</text>
<text x="47.3" y="248.4">KS L 1551 위생도기에 따라</text>
<text x="141.8" y="250.5">대붙이온냉수혼합꼭지</text>
<text x="171.4" y="250.7">1</text>
<text x="46.8" y="256.6">①≤40mm : ±2mm (KS)</text>
<text x="47" y="252.6">실 제품 치수는 다음 허용공차 내에서 변할 수 있습니다.</text>
<text x="146" y="255.5">세면기폽업</text>
<text x="171.4" y="255.4">1</text>
<text x="46.8" y="260.7">②≥40mm : ±5% (KS)</text>
<text x="143.8" y="260.2">관붙이앵글밸브</text>
<text x="171.7" y="260.2">2</text>
<text x="46.8" y="264.7">③최대 허용공차 ≥ ±25mm (KS)</text>
<text x="122" y="269.9">DFL-110</text>
<text x="144.6" y="264.8">세면기P트랩</text>
<text x="146.8" y="269.6">앵커볼트</text>
<text x="171.4" y="265">1</text>
<text x="47" y="270.4">주의 : 본 도면은 참고용입니다 정확한 시공을 위해서 반드시</text>
<text x="47" y="274.2">제품의 사이즈를 실측하고 시공하여 주시기 바랍니다.</text>
<text x="171.4" y="270">1</text>
<text x="181" y="270.1">2개1조</text>
</g>
</svg>
